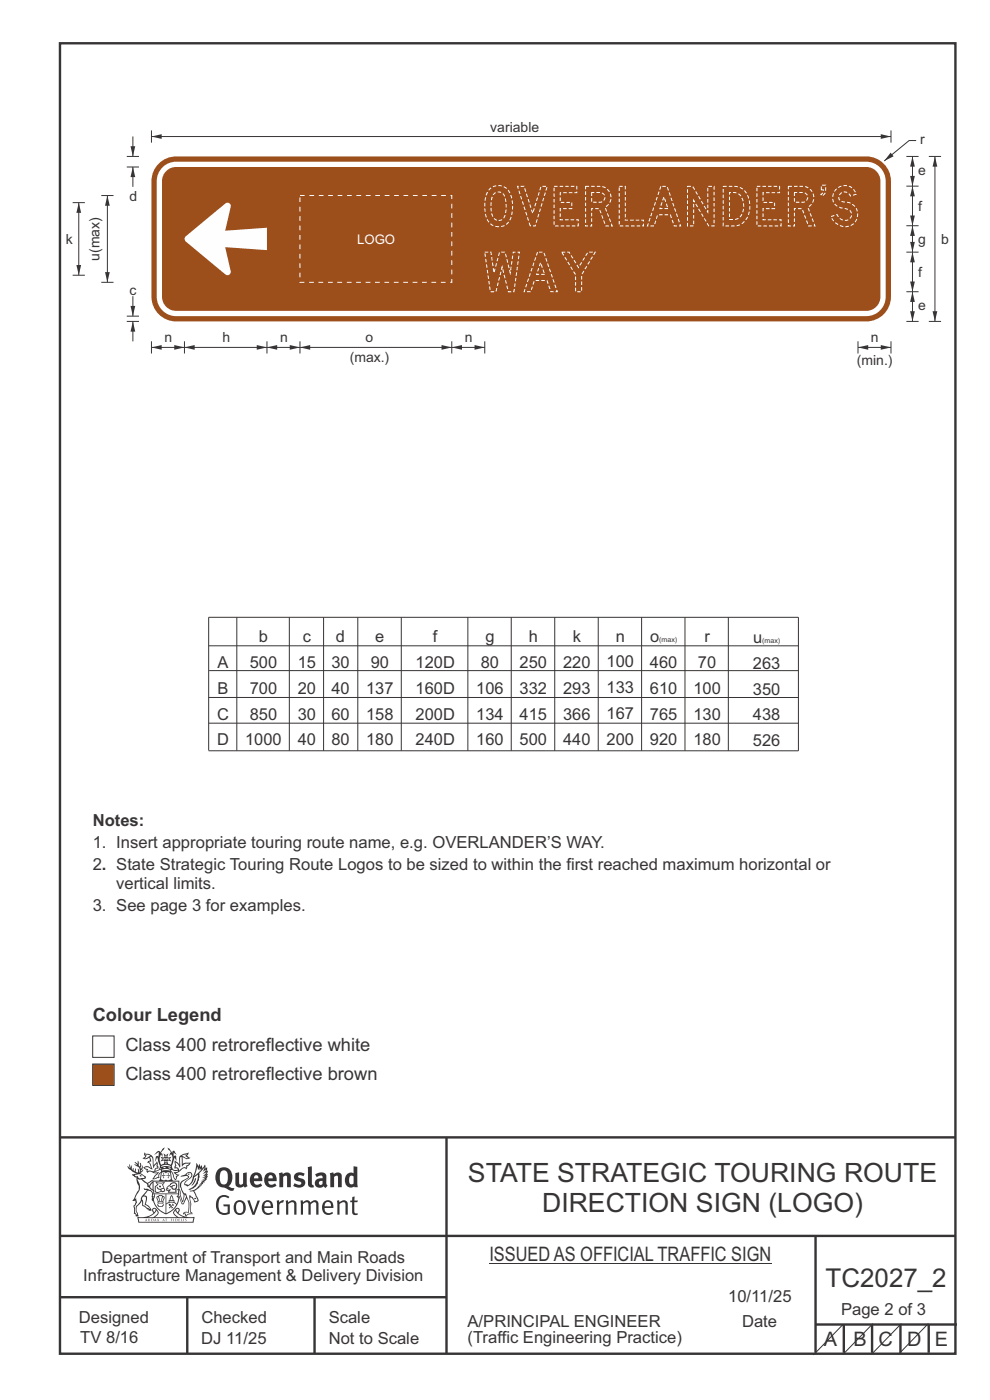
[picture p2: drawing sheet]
<svg xmlns="http://www.w3.org/2000/svg" width="210mm" height="297mm" viewBox="0 0 210 297" stroke-linecap="round" stroke-linejoin="round" font-family="sans-serif">
<g fill="none" stroke="#373435" stroke-width=".51">
<path d="M12.7 9.2h190v278h-190zM12.7 241.3h190M94.7 241.4v45.8M12.7 275.2h82M12.7 262.2h190.1M39.7 275.2v12M66.7 275.2v12M173 262.1v24.9M173 281h30M179 281v6M185 281v6M191 281v6"/>
<path d="M197 281v6"/>
</g>
<g fill="#373435">
<path d="M47 248.4a2.55 2.55 0 0 0 0 2.7l.3 .2a.81 .81 0 0 0 1-1v-.5a1.04 1.04 0 0 0-1.1-1.5zM46.3 248.1a1.82 1.82 0 0 1 2.1-.2 1.82 1.82 0 0 1 .9 1.8 2.29 2.29 0 0 1-.8 2l.7 .3h.5l-.2 .6a2.87 2.87 0 0 1-2-.7 2.12 2.12 0 0 1-1.7-3.1z" fill-rule="evenodd"/>
<path d="M49.9 248.9l.8-.2v2a.46 .46 0 0 0 .3 .6 .46 .46 0 0 0 .6-.3v-2.1l.7-.2v2.4l.2 .5-.5 .3-.3-.3a1.02 1.02 0 0 1-1.2 .3 1.02 1.02 0 0 1-.6-1.1z" fill-rule="evenodd"/>
<path d="M54 249.5l-.1 .5h.9a.49 .49 0 0 0-.2-.6 .49 .49 0 0 0-.6 .1zM53.4 249.1a1.34 1.34 0 0 1 1.6-.2 1.34 1.34 0 0 1 .6 1.5v.2h-1.7a.77 .77 0 0 0 .5 .8 .77 .77 0 0 0 .9-.4l.3 .5a1.59 1.59 0 0 1-2 .2 1.59 1.59 0 0 1-.5-2.1z" fill-rule="evenodd"/>
<path d="M57 249.5l-.1 .5h1a.49 .49 0 0 0-.2-.6 .49 .49 0 0 0-.7 .1zM56.4 249.1a1.34 1.34 0 0 1 1.6-.2 1.34 1.34 0 0 1 .7 1.5v.2h-1.8a.77 .77 0 0 0 .5 .8 .77 .77 0 0 0 .9-.4l.4 .5a1.59 1.59 0 0 1-2.1 .2 1.59 1.59 0 0 1-.5-2.1z" fill-rule="evenodd"/>
<path d="M59.2 248.9l.7-.2 .1 .4a.95 .95 0 0 1 1-.3 .95 .95 0 0 1 .7 .8v2.3h-.8v-2.3a.46 .46 0 0 0-.8 .1v2.2h-.8z" fill-rule="evenodd"/>
<path d="M62.6 249.1a1.75 1.75 0 0 1 2-.1l-.2 .5-.6-.2a.43 .43 0 0 0-.6 .3l.4 .3a1.04 1.04 0 0 1 1.2 1.1 1.04 1.04 0 0 1-1.4 1l-1.2-.4 .3-.6 1 .4 .4-.4a.88 .88 0 0 0-1-.5l-.4-.2-.1-.4z" fill-rule="evenodd"/>
<path d="M65.3 247.6l.8-.2 .1 3.8 .3 .2 .1 .4a.88 .88 0 0 1-1 0 .88 .88 0 0 1-.3-1z" fill-rule="evenodd"/>
<path d="M67.8 250.6a.43 .43 0 0 0-.1 .7 .43 .43 0 0 0 .7-.1v-.7zM66.8 249.1a1.7 1.7 0 0 1 2.4 .1v1.9l.3 .4-.4 .5-.5-.4a1.03 1.03 0 0 1-1.7-.1 1.03 1.03 0 0 1 .8-1.5h.7v-.4a.8 .8 0 0 0-1.2 .1z" fill-rule="evenodd"/>
<path d="M70 248.9l.7-.2 .1 .4a.95 .95 0 0 1 1-.3 .95 .95 0 0 1 .7 .8v2.3h-.8v-2.3a.46 .46 0 0 0-.8 .1v2.2h-.8z" fill-rule="evenodd"/>
<path d="M74.3 249.5a1.48 1.48 0 0 0 0 1.7h.5l.2-.1v-1.5l-.3-.2zM75 247.4l.8 .1 .1 4.4h-.7l-.1-.2a1.26 1.26 0 0 1-1.4 0 1.26 1.26 0 0 1-.5-1.3 1.29 1.29 0 0 1 .4-1.4 1.29 1.29 0 0 1 1.4-.1z" fill-rule="evenodd"/>
<path d="M46.4 253.9a1.72 1.72 0 0 1 2.3 0l-.3 .3a1.24 1.24 0 0 0-1.4-.2 1.24 1.24 0 0 0-.6 1.4 1.49 1.49 0 0 0 1.2 1.9l.7-.1v-1.3h-.8l-.1-.4h1.3v1.9a1.93 1.93 0 0 1-2.2 0 1.93 1.93 0 0 1-.7-2.2l.2-.8z" fill-rule="evenodd"/>
<path d="M50.4 255.1a1.65 1.65 0 0 0 .2 2.2 .99 .99 0 0 0 1-1.4 .78 .78 0 0 0-.4-.8 .78 .78 0 0 0-.8 0zM50 254.9a1.33 1.33 0 0 1 1.6-.1 1.33 1.33 0 0 1 .5 1.4 1.31 1.31 0 0 1-1.3 1.6 1.31 1.31 0 0 1-1.2-1.6v-.6z" fill-rule="evenodd"/>
<path d="M52.5 254.7l.4-.1 .9 2.6 .8-2.5h.5l-1.1 3h-.5z" fill-rule="evenodd"/>
<path d="M56.3 255.2l-.2 .7h1.3a.7 .7 0 0 0-.3-.8 .7 .7 0 0 0-.8 .1zM55.9 255a1.22 1.22 0 0 1 1.5-.2 1.22 1.22 0 0 1 .5 1.5h-1.8a.93 .93 0 0 0 .5 1 .93 .93 0 0 0 1.1-.2l.2 .3a1.43 1.43 0 0 1-1.8 .1 1.43 1.43 0 0 1-.6-1.7z" fill-rule="evenodd"/>
<path d="M58.7 254.7l.4-.1 .1 .5 .4-.4 .6-.1-.2 .5a.66 .66 0 0 0-.8 .7v1.9h-.4z" fill-rule="evenodd"/>
<path d="M60.6 254.7l.4-.1 .1 .5a.94 .94 0 0 1 1-.5 .94 .94 0 0 1 .8 .8v2.3h-.5l-.1-2.5a.81 .81 0 0 0-1.2 .3v2.2h-.4z" fill-rule="evenodd"/>
<path d="M63.7 254.7l.5-.1 .1 .5 .4-.3a.78 .78 0 0 1 1.1 .3 .9 .9 0 0 1 1-.5 .9 .9 0 0 1 .8 .8v2.3h-.5l-.1-2.5a.67 .67 0 0 0-1.1 .3v2.2h-.5v-2.4l-.4-.3-.7 .4v2.3h-.5z" fill-rule="evenodd"/>
<path d="M69 255.2l-.1 .7h1.3a.7 .7 0 0 0-.3-.8 .7 .7 0 0 0-.9 .1zM68.7 255a1.22 1.22 0 0 1 1.5-.2 1.22 1.22 0 0 1 .5 1.5h-1.8a.93 .93 0 0 0 .4 1 .93 .93 0 0 0 1.2-.2l.1 .3a1.44 1.44 0 0 1-1.7 .1 1.44 1.44 0 0 1-.6-1.7z" fill-rule="evenodd"/>
<path d="M71.4 254.7l.5-.1 .1 .5a.94 .94 0 0 1 1-.5 .94 .94 0 0 1 .8 .8v2.3h-.5l-.1-2.5a.81 .81 0 0 0-1.2 .3v2.2h-.4z" fill-rule="evenodd"/>
<path d="M74.7 253.9l.5-.1v.9h.7l-.1 .3h-.6v2.2l.1 .2h.5l.1 .3a.75 .75 0 0 1-1.2-.6v-2.1h-.4v-.3h.4z" fill-rule="evenodd"/>
<path d="M30.8 244.9l1.1 .3-.9 .5h-.4l.6-.5zM31.8 245.4h.2a2.44 2.44 0 0 1 .4 1.9l.1 .5 .7-1-.1 .6 .3 .3a.57 .57 0 0 0-.6 .7l-1-.1-.5 .2 .2-.5-.8-.3 .7-.1 .9 .5 .1-.1-.6-1.3-.2-.2h.5zM30.7 244.4l-.1 .5 .2 .4-.6 .4a1.04 1.04 0 0 0 1.4-.1l.2 .6-.3 .1-.2 .4a.94 .94 0 0 1 .8 1.1l-.2-.1a1.16 1.16 0 0 0-1.5-.1l.3 .4 .4 .2 .1 .5 .2 .1 .1-.2a.94 .94 0 0 1 1.1 .2l.8 .1-1.2 1.2a1.13 1.13 0 0 0 1.2-.2l.4-.1-.1-.4 .5-.8a.83 .83 0 0 0-.6 1.1l-.3-.1-.7 .4 1.1-1.4-.5 .1-.5-.1 1.3-.5-.1-.1-.9 .4v-.3l.2-.2 .3 .1 .1-.3-.2-.4v-.6l-.1-.4-.7 1v-.7a1.42 1.42 0 0 0-1.6-1.8z" fill-rule="evenodd"/>
<path d="M38.5 245.2l.5-.2 .7-.1-.6 .3 .8 .5h-.3zM38.3 245.5l.2-.1 .1 2a1.69 1.69 0 0 1 1.6-.6l-.8 .5 .1 .5a1.1 1.1 0 0 0-1.5 .6l-.1-.5-.2-.2h-.5l.3-.4-.3-.7a1.42 1.42 0 0 1 .8 1.1l.2-.1zM37.1 246.2l.1 1-.2 .3 .1 .4h.5l.1 .2a.96 .96 0 0 1-1.1-.1l-.1 .1a1.06 1.06 0 0 0 1.3 .2v.1a.72 .72 0 0 1-1 .2l.3 .5 .6 .2-.4 .2-.1 .6-.2-.3-.4-1.1-.4-.4 .4 .9a1.54 1.54 0 0 0 .7 1.2l.2-.3a.58 .58 0 0 1 .4-.8l.2-.1h-.3l-.5-.3 .9-.5a.93 .93 0 0 1 1.2-.5v.2l.2-.2 .1-.5a.99 .99 0 0 0 .7-.8l-1.3 .1-.3 .2-.1-1.4 .9 .4 .9-.3h-.4l-.5-.4 .4-.7-.6 .2a1.46 1.46 0 0 0-1.4 2.1v.4l-.2-.4z" fill-rule="evenodd"/>
<path d="M35.6 248.9l.2 .1-.1 .3 .4 .1h-.4v.6l-.1-.6h-.3l.3-.1z" fill-rule="evenodd"/>
<path d="M34.6 248.9l.2 .1v.3l.3 .1h-.3l-.1 .6v-.6h-.4l.4-.1z" fill-rule="evenodd"/>
<path d="M34.3 248.8a.57 .57 0 0 1 .9 .2 .57 .57 0 0 1 .9-.2l.2 1.4h-.2a.57 .57 0 0 1-.9 0 .69 .69 0 0 1-1.1 0zM34.2 248.1l-.3 2.1-.2 .4h3l-.2-.4-.3-2.1h-.2v.2l-.8-.1-.8 .1v-.2z" fill-rule="evenodd"/>
<path d="M34.2 252.4a.3 .3 0 0 0 .6 0 .3 .3 0 0 0-.6 0zM33.3 250.9l.3 .3-.3 .4a.79 .79 0 0 0 0 1.3l.8-.2-.1-.3a.55 .55 0 0 1-.7-.6l.1-.1 .2 .3 .3 .2 .8-.2-.4-.7 .4-.4-.7 .2zM33 250.7l1.1 .2 .9-.2-.4 .6 .4 1.2a.56 .56 0 0 1-.8 .3l-.2 .1a.73 .73 0 0 1-.9 .1 .73 .73 0 0 1-.3-1v-.4l.6-.4z" fill-rule="evenodd"/>
<path d="M35.6 251.8l.7-.4a.58 .58 0 0 1 1-.1 .58 .58 0 0 1-.4 .9l-.3-.3a.43 .43 0 0 1 .6-.4 .57 .57 0 0 0-.8 .2l-.2-.1-.3 .1 .4 .2a.55 .55 0 0 0 .9 .4v.5h-1.3l.3-.4-.1-.1-.6 .1 .2-.3-.2-.1zM35.4 251.8l-.1 .2a.39 .39 0 0 0 .2 .6h.3l-.2 .4h1.9l-.1-.8a.86 .86 0 0 0-.1-1.3 .86 .86 0 0 0-1.3 .4z" fill-rule="evenodd"/>
<path d="M36 254.8h.8v.2h-.8zM36.4 253.8l.2 .8h-.4zM36.4 253.5l-.3 .5-.1 .6h-.2v.4l-.7 .4 .2 .1a1.48 1.48 0 0 1 2.1 .2l.2-.1-.6-.5v-.5h-.2l-.1-.6z" fill-rule="evenodd"/>
<path d="M35.8 255.4l.4 .1 .1 .3 .3-.2-.2-.2a.38 .38 0 0 1 .5 .5l-.2-.2-.3 .2 .3 .2-.3 .3-.1-.4-.4 .4-.1-.2 .4-.3-.1-.1-.2 .1z" fill-rule="evenodd"/>
<path d="M34.5 254h.2v.2l-.2 .6h-.2zM33.6 255.3h.9v.2a.55 .55 0 0 1-.8 .4v-.2l-.2-.1zM33.4 254h.2l.2 .8h-.2zM33.6 255l.8-.1 .1 .2h-.8zM33.8 253.7h.5l-.2 1.1h-.1zM33.3 253.8l-.1 .3 .3 1.1a.48 .48 0 0 0-.1 .6 .48 .48 0 0 0 .5 .2h.5a.49 .49 0 0 0 .2-.8l.3-1.1-.1-.3a1.42 1.42 0 0 0-1.5 0z" fill-rule="evenodd"/>
<path d="M33.7 251.5l.4 .1 .1 .3h-.3z" fill-rule="evenodd"/>
<path d="M41.3 250.1l.3-.2-.2 .8-.6 .8h-.2l.5-.7z" fill-rule="evenodd"/>
<path d="M39.7 249l.3-.2 .5 .2a.88 .88 0 0 1-.6 1.1 1.22 1.22 0 0 0-.8 1.3l.5 .2a.72 .72 0 0 0 .9-.4l.5-.8 .2-.6 .8-.6v.2a2.85 2.85 0 0 1-2 2.9l.1 .1a2.13 2.13 0 0 0 1.9-1.5v-.3a2.01 2.01 0 0 0 .3-1.7l1.1-1.3-.4 1 .7-.5-.7 1 .8-.4-.8 .8 .7-.2-.9 .6 .8-.1-.8 .4h.7l-.8 .3 .3 .2h-.4l.2 .3h-.4l.2 .3h-.4l.1 .2h-.1a2.16 2.16 0 0 1-2 1.1l.1 .2 .4-.1a.76 .76 0 0 1 .7 .8l.5 1.2-.6 .2a1.45 1.45 0 0 0-1.1-1.3l.2 1.8-.1 1.8 .4 .3a1.07 1.07 0 0 0-1.2 .4v-.3l-.5-.2a.87 .87 0 0 1 1.1-.1v-.7a4.4 4.4 0 0 0-.6-3.1l-.1-.3h-.2a2.16 2.16 0 0 1-.7-2.2l.3-.4 1.2-.7a.55 .55 0 0 0-.4-.8zM37.8 252.4a.76 .76 0 0 1 .3 1.1l.6 1.6 .4-1.7 .2 .1a.61 .61 0 0 1-.1 .9l-.3 .8-.2 .1-.7-1.6-.3 .1a1.18 1.18 0 0 0 .1-1.4zM41.8 247.5l.2 .7 .3-.5v.6l.4-.5a1.9 1.9 0 0 1-1.2 1.4l-.3 .3zM38.2 249.6l1.4-.2 .2 .2v.3l-.5 .2a1.26 1.26 0 0 0-.9 1.9l.2 .7a1.84 1.84 0 0 1 .1 2.1l-.4-1.4a.96 .96 0 0 0-.4-1.2l-.4 .2a.78 .78 0 0 1 0 1.3l.1 .3h.4l.4 1.1a.38 .38 0 0 0 .2 .4 .38 .38 0 0 0 .4-.1l.6-1.2a2.94 2.94 0 0 1 .4 2.5l-.1 .4h-.8l-.3 .4v.2l.4-.1 .1 .4 .2 .1a1.02 1.02 0 0 1 1.3-.5v-.4l-.3-.1 .1-1.8-.3-1.3h.1a1.14 1.14 0 0 1 .8 1 .63 .63 0 0 0 .8-.2 .63 .63 0 0 0-.2-.9l-.6-1.2 .9-.6 .2-.4h.3l-.1-.2h.4l-.1-.3h.3l-.1-.3 .5-.1-.2-.2 .6-.4v-.2h-.2l.4-.5h-.3l.3-.5-.4 .1 .4-.5v-.3l-.3 .2 .2-.7-.1-.2-.4 .3v-.8l-.6 .8-.2-.8-.2 .5-.3-.7-.1 .6-.5-.8-.1 1.4-.6 1.8a1.81 1.81 0 0 1-1 1.5l-.6-.2a1.75 1.75 0 0 1 1.1-1.2 .75 .75 0 0 0 .1-1.3 .75 .75 0 0 0-1.2 .4z" fill-rule="evenodd"/>
<path d="M41.2 254.1h.3l.2 .2-.4 .1z" fill-rule="evenodd"/>
<path d="M29.4 258.4h11.6l-.1 .8h-11.4zM31.3 258.2l.5-.1a2.48 2.48 0 0 0 1.4-1.3l.3 .5-.5 .6-.5 .3zM32.5 256.6l.3-.2 .2 .1-.3 .7zM37.2 256.8a2.65 2.65 0 0 0 1.8 1.4h-1.1l-.5-.3-.5-.6zM37.4 256.5l.2-.1 .3 .2-.3 .6zM29.2 258.2l.1 1.2h11.8l.2-1.1-.2-.1a4.1 4.1 0 0 1-3.3-.9l.3-.4-.1-.6a1.06 1.06 0 0 0-1.3 1l.2 .4 .6 .5h-4.7l.3-.1a.84 .84 0 0 0 .6-.8 .84 .84 0 0 0-.5-.8l-.3-.2h-.5l-.1 .6 .3 .4a4.2 4.2 0 0 1-3.4 .9z" fill-rule="evenodd"/>
<path d="M31 258.7l.1 .2h-.2zM31 258.5l-.3 .6 .4-.2 .2 .2z" fill-rule="evenodd"/>
<path d="M31.3 258.6h.3v.4a.25 .25 0 0 0 .2-.1 .25 .25 0 0 0-.1-.3h.1a.29 .29 0 0 1 0 .4 .29 .29 0 0 1-.4 0 .29 .29 0 0 1 0-.4z" fill-rule="evenodd"/>
<path d="M32.2 258.6a.22 .22 0 0 1 .3 .2 .22 .22 0 0 1-.3 .2zM32 258.6l.1 .4a.33 .33 0 0 0 .4 0 .33 .33 0 0 0 0-.4 .33 .33 0 0 0-.5 0z" fill-rule="evenodd"/>
<path d="M32.9 258.7l.1 .2h-.2zM32.9 258.5l-.2 .6 .3-.2 .2 .2z" fill-rule="evenodd"/>
<path d="M33.3 258.6h.2l.1 .1 .2-.1-.2 .2 .2 .3-.3-.3-.1 .3h-.1l.2-.3z" fill-rule="evenodd"/>
<path d="M34.7 258.7l.1 .2h-.2zM34.7 258.5l-.3 .6 .4-.2 .2 .2z" fill-rule="evenodd"/>
<path d="M35 258.5h.5l-.2 .1v.5h-.2l.1-.5z" fill-rule="evenodd"/>
<path d="M36.2 258.6l.3-.1-.1 .1v.2h.1h-.1v.3h-.2z" fill-rule="evenodd"/>
<path d="M36.7 258.6h.2v.5h-.2z" fill-rule="evenodd"/>
<path d="M37.3 258.6a.22 .22 0 0 1 .3 .2 .22 .22 0 0 1-.3 .2zM37.1 258.6v.4a.33 .33 0 0 0 .5 0 .33 .33 0 0 0 0-.4 .33 .33 0 0 0-.5 0z" fill-rule="evenodd"/>
<path d="M37.8 258.6l.4-.1-.2 .1v.2h.1h-.1v.2l.2 .1h-.4z" fill-rule="evenodd"/>
<path d="M38.4 258.6h.2l-.1 .4 .2 .1h-.3z" fill-rule="evenodd"/>
<path d="M38.9 258.6h.2v.5h-.2z" fill-rule="evenodd"/>
<path d="M39.3 258.6h.2h-.1l.2 .3-.2 .2-.1-.1v-.1l.2 .1z" fill-rule="evenodd"/>
<path d="M34.2 247.4a1.51 1.51 0 0 1 2 .2 2.67 2.67 0 0 0-2.1 0zM35.7 247.6l.4 .1 .1 .3-.4-.1zM34.6 247.6h.5l.1 .2h-.4zM34 247.8l.3 .2h-.3zM34.9 246.9l.3-.2 .3 .2zM34.9 245.6l.2 .1v.3h-.2zM35 245.1l.2 .2 .2-.2-.1 .3h-.2zM35.1 246.3h.2l.1 .4-.2-.2-.2 .2zM35.3 245.7l.2-.1v.4h-.2zM34.4 245.7h.3l.1 .3-.4 .1 .2-.2zM35.7 245.7h.3l-.2 .2 .2 .2-.4-.1zM32.7 244.9l1-.5-.1 1-.2-.2-.3 .2-.3 1.1 .5-1 .3 .9a1.84 1.84 0 0 1 .2 1.7l.4 .1a2.48 2.48 0 0 1 2.2 0l.2-.2-.2-.7 .7-1.8 .4 .7-.2-1-.2-.1-.2 .3v-.9l.6 .4-.6-.8-.3 .1-.1 .4-.5-.9-.5-.3 .2 .5 .6 .5-.5 .8 .4-.4a2.06 2.06 0 0 1 0 2.3l-.5-.2-.2-.6 .1-.1 .8 .2-.4-.5 .4-.5-.7 .2-.2-.2 .2-.7-.5 .4-.5-.4 .2 .7-.2 .2-.7-.2 .4 .5-.4 .5 .8-.2 .1 .1-.2 .6-.5 .2a2.02 2.02 0 0 1 0-2.2l.3 .5-.1-.7-.3-.1 .8-1.2-.4 .3-.5 .8-.2-.3a.8 .8 0 0 0-.8 .5z" fill-rule="evenodd"/>
<path d="M29.2 250.1l.3 .1a.61 .61 0 0 1 .8 .4l.3 .2a.8 .8 0 0 1 .6 1l.4 .1 .5 .5a1 1 0 0 1 .5 1.1l-.1 .7v-.5h-.1a.96 .96 0 0 0-.8-1.3l-.2-.2h-.7l-.1-.1-.1 .1 .1 .3h.6l-1.2 1.3-.2 1-.4 .6a1.33 1.33 0 0 0-.5 1.8l.2 .5a1.26 1.26 0 0 1-.5-1.5l-.1-.3a1.56 1.56 0 0 0 .4-1.7l-.3 .2 .2-.5a3.2 3.2 0 0 0 .7-3zM30.4 253.9h.4a2.06 2.06 0 0 1-.1 1.6l.7 .5 .4 .4-.6-.1-.8-.6-.1-.9a.51 .51 0 0 1 .1-.9zM28.6 249.3a1.52 1.52 0 0 1 2.1 .5l-1.1 .2-.2-.1-.1-.4h-.5zM27.5 247v.8l-.3-.4h-.1a3.1 3.1 0 0 0 1.9 1.6l-1 .1 .5 .6 .5 .1 .1 1.1a1.84 1.84 0 0 1-.3 2.5l-.4 .9-.3 .4 .2 .1 .4-.1 .1 .4-.2 .5-.3 .2 .1 1.7h.2l.3 .5 .1 .1 .4-.1-.1-.5a1.3 1.3 0 0 1-.1-1.7l.9-1 .1 1.1 .6 .2 .5 .5 .1-.1 .2 .3h.5a1.85 1.85 0 0 0-1.2-1.4l.1-.3a1.39 1.39 0 0 0 0-1.4l-.5-.1 .5-.5a.66 .66 0 0 1 .9-.4 .66 .66 0 0 1 .3 .9l-.1 .4 .2-.1v.2l-.1 .3 .2 .5 .1-.3a2.24 2.24 0 0 0 .1-2.2 .73 .73 0 0 1-.7-.7 .73 .73 0 0 1 .6-.7v-.2a.94 .94 0 0 0-.9 .8 .48 .48 0 0 1-.1-.6 .48 .48 0 0 1 .5-.2l.5-.3a.51 .51 0 0 0-.8 .2l-.5 .2-1-.8h.6l.2-.5-1.2-.7 .5-.5v-.3l-.5 .4 .1-.2a.69 .69 0 0 0 .2-1v.4l-.2 .3v-1.1l-.3-.2 .1 .6-.1 .2-.4-1.3v.7l-.6-.4 .5 .7-.6-.2 .3 .3a1 1 0 0 1 .7 1.4l-.2-.8v.9l-.5-.2v-.8l-.2 .7-.2-.1-.1-.6-.2 .4-.2-.2 .1-.7-.2 .5z" fill-rule="evenodd"/>
<path d="M29.6 249.4l.2-.1 .3 .2z" fill-rule="evenodd"/>
<path d="M32.4 250.5h5.6v2l-.2-.1v-1.7h-5.2v2.5h5.2v-.8l.1 .2-.1 1.1v-.3h-2.5v4a4.1 4.1 0 0 0 2.6-3.6l.1-.1a4 4 0 0 1-2.8 3.9 4.2 4.2 0 0 1-2.8-4.7l.1 1.2 .1-.1a3.8 3.8 0 0 0 2.5 3.4v-4h-2.5l-.2-.9z" fill-rule="evenodd"/>
<circle cx="40" cy="249.1" r=".17"/>
</g>
<path d="M178.9 280.9l-6.4 6.5M185.2 280.8l-6.4 6.5M191.2 280.8l-6.3 6.5" fill="none" stroke="#373435" stroke-width=".21"/>
<path d="M34.7 35.3a4.1 4.1 0 0 1 2.6-1h146.5a4.1 4.1 0 0 1 4.1 4.1v24.6a4.1 4.1 0 0 1-4.1 4.1h-146.5a4.1 4.1 0 0 1-4.1-4.1v-24.6a4.1 4.1 0 0 1 1.5-3.1zM35.5 36.1l1.2-.6 .6-.1h146.5a2.99 2.99 0 0 1 3 3v24.6a2.99 2.99 0 0 1-3 2.9h-146.5a2.99 2.99 0 0 1-2.9-2.9v-24.6a2.98 2.98 0 0 1 1.1-2.3zM33.7 34.7a5.2 5.2 0 0 1 3.6-1.5h146.5a5.2 5.2 0 0 1 5.2 5.2v24.6a5.2 5.2 0 0 1-5.2 5.2h-146.5a5.2 5.2 0 0 1-5.2-5.2v-24.6a5.2 5.2 0 0 1 1.6-3.7z" fill-rule="evenodd" fill="#9d4f1b"/>
<path d="M32.1 29h156.9" fill="none" stroke="#373435" stroke-width=".21"/>
<g fill="#373435">
<path d="M32.1 29l2.2-.5v1z"/>
<path d="M186.8 28.5l2.2 .5-2.2 .5z"/>
</g>
<path d="M32.1 27.7v2.6" fill="none" stroke="#373435" stroke-width=".21"/>
<path d="M39.4 50.1l8.4-6.9a.7 .7 0 0 1 .8-.1 .7 .7 0 0 1 .3 .7l-1.1 5.1 8.8-.6v4.8l-8.8-.7 1.1 5.1a.7 .7 0 0 1-.3 .8 .7 .7 0 0 1-.8-.1l-8.4-6.9a.7 .7 0 0 1 0-1.2z" fill-rule="evenodd" fill="#fefefe"/>
<path d="M63.6 41.5h32.2v18.4h-32.2z" fill="none" stroke="#fefefe" stroke-width=".21" stroke-dasharray="1 1" stroke-linecap="butt"/>
<path d="M193.6 61.9v6.3" fill="none" stroke="#373435" stroke-width=".21"/>
<g fill="#373435">
<path d="M193.6 61.9l.5 2.2h-1z"/>
<path d="M193.1 66h1l-.5 2.2z"/>
</g>
<path d="M192.3 39.5h2.6M192.3 53.5h2.6M192.3 47.9h2.6M193.6 47.9v5.6M192.3 68.2h2.6M192.3 61.9h2.6" fill="none" stroke="#373435" stroke-width=".21"/>
<g fill="#373435">
<path d="M193.6 47.9l.5 2.2h-1z"/>
<path d="M193.1 51.3h1l-.5 2.2z"/>
</g>
<path d="M194.3 29.8h-1.5l-5.2 4.3" fill="none" stroke="#373435" stroke-width=".21"/>
<path d="M188.9 32.4l.7 .8-2 .9z" fill="#373435"/>
<path d="M198.3 33.2v35" fill="none" stroke="#373435" stroke-width=".21"/>
<g fill="#373435">
<path d="M198.3 33.2l.5 2.2h-1z"/>
<path d="M197.8 66h1l-.5 2.2z"/>
</g>
<path d="M197 33.2h2.6M28.2 62.8v4.3M197 68.2h2.6" fill="none" stroke="#373435" stroke-width=".21"/>
<path d="M27.7 64.9h1l-.5 2.2z" fill="#373435"/>
<path d="M26.9 68.2h2.6M26.9 67.1h2.6M28.2 68.2v4.2" fill="none" stroke="#373435" stroke-width=".21"/>
<path d="M28.2 68.2l.5 2.2h-1z" fill="#373435"/>
<path d="M28.2 29v4.2" fill="none" stroke="#373435" stroke-width=".21"/>
<path d="M27.7 31h1l-.5 2.2z" fill="#373435"/>
<path d="M26.9 35.4h2.6M26.9 33.2h2.6M28.2 35.4v4.2" fill="none" stroke="#373435" stroke-width=".21"/>
<path d="M28.2 35.4l.5 2.2h-1z" fill="#373435"/>
<path d="M32.1 73.7h7" fill="none" stroke="#373435" stroke-width=".21"/>
<g fill="#373435">
<path d="M32.1 73.7l2.2-.5v1z"/>
<path d="M37 73.2l2.1 .5-2.1 .5z"/>
</g>
<path d="M32.1 72.4v2.6M39.1 72.4v2.6M63.6 73.7h32.2" fill="none" stroke="#373435" stroke-width=".21"/>
<g fill="#373435">
<path d="M93.7 73.2l2.1 .5-2.1 .5z"/>
<path d="M63.6 73.7l2.2-.5v1z"/>
</g>
<path d="M39.1 73.7h17.5" fill="none" stroke="#373435" stroke-width=".21"/>
<g fill="#373435">
<path d="M54.5 73.2l2.1 .5-2.1 .5z"/>
<path d="M39.1 73.7l2.2-.5v1z"/>
</g>
<path d="M56.6 73.7h7M56.6 72.4v2.6" fill="none" stroke="#373435" stroke-width=".21"/>
<g fill="#373435">
<path d="M56.6 73.7l2.2-.5v1z"/>
<path d="M61.5 73.2l2.1 .5-2.1 .5z"/>
</g>
<path d="M16.7 43v15.4M63.6 72.4v2.6" fill="none" stroke="#373435" stroke-width=".21"/>
<g fill="#373435">
<path d="M16.2 56.2h1l-.5 2.2z"/>
<path d="M16.7 43l.5 2.2h-1z"/>
</g>
<path d="M193.6 39.5v8.4M15.4 43h2.6M15.4 58.4h2.6" fill="none" stroke="#373435" stroke-width=".21"/>
<g fill="#373435">
<path d="M193.6 39.5l.5 2.2h-1z"/>
<path d="M193.1 45.7h1l-.5 2.2z"/>
</g>
<path d="M193.6 53.5v8.4" fill="none" stroke="#373435" stroke-width=".21"/>
<g fill="#373435">
<path d="M193.6 53.5l.5 2.2h-1z"/>
<path d="M193.1 59.7h1l-.5 2.2z"/>
</g>
<path d="M189 27.7v2.6M95.8 73.7h7" fill="none" stroke="#373435" stroke-width=".21"/>
<g fill="#373435">
<path d="M95.8 73.7l2.2-.5v1z"/>
<path d="M100.7 73.2l2.1 .5-2.1 .5z"/>
</g>
<path d="M95.8 72.4v2.6M102.8 72.4v2.6M182 73.7h7" fill="none" stroke="#373435" stroke-width=".21"/>
<g fill="#373435">
<path d="M182 73.7l2.2-.5v1z"/>
<path d="M186.8 73.2l2.2 .5-2.2 .5z"/>
</g>
<path d="M193.6 33.2v6.3M189 72.4v2.6" fill="none" stroke="#373435" stroke-width=".21"/>
<g fill="#373435">
<path d="M193.6 33.2l.5 2.2h-1z"/>
<path d="M193.1 37.3h1l-.5 2.2z"/>
</g>
<path d="M192.3 33.2h2.6M22.8 41.5v18.4M182 72.4v2.6" fill="none" stroke="#373435" stroke-width=".21"/>
<g fill="#373435">
<path d="M22.3 57.7h1l-.5 2.2z"/>
<path d="M22.8 41.5l.5 2.1h-1z"/>
</g>
<g fill="none" stroke="#373435" stroke-width=".21">
<path d="M21.5 59.9h2.6M21.5 41.5h2.6M44.3 137h125M50.2 131v28.3M61.4 131v28.3M68.6 131v28.3M75.9 131v28.3M85.1 131v28.3M99.2 131v28.3M108.4 131v28.3M117.7 131v28.3M126.9 131v28.3"/>
<path d="M136.1 131v28.3M145.3 131v28.3M154.5 131v28.3M169.4 131h-125.1v28.2M169.4 131v28.3h-125.1M44.3 148h125.1M44.3 153.4h125.1M44.4 142.3h125"/>
</g>
<path d="M19.7 219.8h4.5v4.5h-4.5z" fill-rule="evenodd" fill="#fefefe" stroke="#373435" stroke-width=".21"/>
<path d="M19.7 225.7h4.5v4.6h-4.5z" fill-rule="evenodd" fill="#9d4f1b" stroke="#373435" stroke-width=".21"/>
<path d="M196.9 280.8l-6.3 6.5" fill="none" stroke="#373435" stroke-width=".21"/>
<path d="M103.8 267.9h1v.2h-1z" fill-rule="evenodd" fill="#373435"/>
<path d="M104.8 268h58.8" fill="none" stroke="#373435" stroke-width=".21"/>
<text font-size="9.8" fill="#fefefe" x="173.6" y="46.4">’</text>
<g font-size="8.4" fill="#fefefe">
<text x="102.8" y="47.9">OVERLANDER S</text>
<text x="102.8" y="61.9">WAY</text>
</g>
<g font-size="5.6" fill="#373435">
<text x="99.3" y="250.8">STATE STRATEGIC TOURING ROUTE</text>
<text x="115" y="257.1">DIRECTION SIGN (LOGO)</text>
</g>
<text font-size="5.5" fill="#373435" x="175.1" y="273">TC2027_2</text>
<g font-size="4.2" fill="#373435">
<text x="103.8" y="267.5">ISSUED AS OFFICIAL TRAFFIC SIGN</text>
<text x="174.7" y="285.6">A</text>
<text x="181" y="285.6">B</text>
<text x="186.3" y="285.6">C</text>
<text x="192.4" y="285.6">D</text>
<text x="198.3" y="285.6">E</text>
</g>
<g font-size="3.9" fill="#373435">
<text x="19.7" y="216.5">Colour Legend</text>
<text x="26.6" y="223">Class 400 retroreflective white</text>
<text x="26.6" y="229.1">Class 400 retroreflective brown</text>
</g>
<g font-size="3.5" fill="#373435">
<text x="54.9" y="136.2">b</text>
<text x="64.2" y="136.2">c</text>
<text x="71.3" y="136.2">d</text>
<text x="79.6" y="136.2">e</text>
<text x="91.8" y="136.2">f</text>
<text x="103" y="136.2">g</text>
<text x="112.2" y="136.2">h</text>
<text x="121.5" y="136.2">k</text>
<text x="130.6" y="136.1">n</text>
<text x="137.9" y="136.2">o</text>
<text x="149.4" y="136.2">r</text>
<text x="159.7" y="136.4">u</text>
<text x="46.1" y="141.7">A</text>
<text x="53" y="141.7">500</text>
<text x="63.1" y="141.7">15</text>
<text x="70.3" y="141.7">30</text>
<text x="78.6" y="141.7">90</text>
<text x="88.2" y="141.7">120D</text>
<text x="102" y="141.7">80</text>
<text x="110.2" y="141.7">250</text>
<text x="119.4" y="141.7">220</text>
<text x="128.7" y="141.6">100</text>
<text x="137.9" y="141.7">460</text>
<text x="148.1" y="141.7">70</text>
<text x="159.7" y="141.9">263</text>
<text x="46.1" y="147.2">B</text>
<text x="53" y="147.2">700</text>
<text x="63.1" y="147.2">20</text>
<text x="70.3" y="147.2">40</text>
<text x="77.7" y="147.2">137</text>
<text x="88.2" y="147.2">160D</text>
<text x="101" y="147.2">106</text>
<text x="110.2" y="147.2">332</text>
<text x="119.4" y="147.2">293</text>
<text x="128.7" y="147.1">133</text>
<text x="137.9" y="147.2">610</text>
<text x="147.1" y="147.2">100</text>
<text x="159.7" y="147.3">350</text>
<text x="46" y="152.6">C</text>
<text x="53" y="152.6">850</text>
<text x="63.1" y="152.6">30</text>
<text x="70.3" y="152.6">60</text>
<text x="77.7" y="152.6">158</text>
<text x="88.2" y="152.6">200D</text>
<text x="101" y="152.6">134</text>
<text x="110.2" y="152.6">415</text>
<text x="119.4" y="152.6">366</text>
<text x="128.7" y="152.5">167</text>
<text x="137.9" y="152.6">765</text>
<text x="147.1" y="152.6">130</text>
<text x="159.7" y="152.8">438</text>
<text x="46" y="158.1">D</text>
<text x="52" y="158.1">1000</text>
<text x="63.1" y="158.1">40</text>
<text x="70.3" y="158.1">80</text>
<text x="77.7" y="158.1">180</text>
<text x="88.2" y="158.1">240D</text>
<text x="101" y="158.1">160</text>
<text x="110.2" y="158.1">500</text>
<text x="119.4" y="158.1">440</text>
<text x="128.7" y="158">200</text>
<text x="137.9" y="158.1">920</text>
<text x="147.1" y="158.1">180</text>
<text x="159.7" y="158.3">526</text>
<text x="19.7" y="175.2">Notes:</text>
<text x="19.7" y="179.9">1. Insert appropriate touring route name, e.g. OVERLANDER’S WAY.</text>
<text x="19.7" y="184.6">2. State Strategic Touring Route Logos to be sized to within the first reached maximum horizontal or</text>
<text x="24.6" y="188.6">vertical limits.</text>
<text x="19.7" y="193.3">3. See page 3 for examples.</text>
<text x="21.6" y="267.9">Department of Transport and Main Roads</text>
<text x="17.7" y="271.8">Infrastructure Management &amp; Delivery Division</text>
<text x="16.7" y="280.6">Designed</text>
<text x="42.7" y="280.6">Checked</text>
<text x="69.7" y="280.6">Scale</text>
<text x="99.2" y="281.5">A/PRINCIPAL ENGINEER</text>
<text x="154.5" y="276.2">10/11/25</text>
<text x="157.4" y="281.5">Date</text>
<text x="178.4" y="278.9">Page 2 of 3</text>
<text x="17" y="284.8">TV 8/16</text>
<text x="42.7" y="285.1">DJ 11/25</text>
<text x="69.7" y="285.2">Not to Scale</text>
<text x="99.2" y="285">(Traffic Engineering Practice)</text>
</g>
<g font-size="3" fill="#373435">
<text x="104" y="28">variable</text>
<text x="195.2" y="30.5">r</text>
<text x="194.8" y="37.1">e</text>
<text x="27.5" y="42.6">d</text>
<text x="194.8" y="44.7">f</text>
<text x="14" y="51.7">k</text>
<text x="194.8" y="51.7">g</text>
<text x="199.7" y="51.7">b</text>
<text x="21.1" y="55.3" transform="rotate(-90 21.1 55.3)">u(max)</text>
<text x="194.8" y="58.7">f</text>
<text x="27.5" y="62.6">c</text>
<text x="194.8" y="65.8">e</text>
<text x="34.9" y="72.6">n</text>
<text x="47.2" y="72.6">h</text>
<text x="59.4" y="72.6">n</text>
<text x="74.2" y="76.9">(max.)</text>
<text x="77.6" y="72.6">o</text>
<text x="98.6" y="72.6">n</text>
<text x="181.8" y="77.5">(min.)</text>
<text x="184.7" y="72.6">n</text>
</g>
<text font-size="2.8" fill="#fefefe" x="75.7" y="51.7">LOGO</text>
<g font-size="1.5" fill="#373435">
<text x="139.8" y="136.2">(max)</text>
<text x="161.7" y="136.4">(max)</text>
</g>
</svg>
